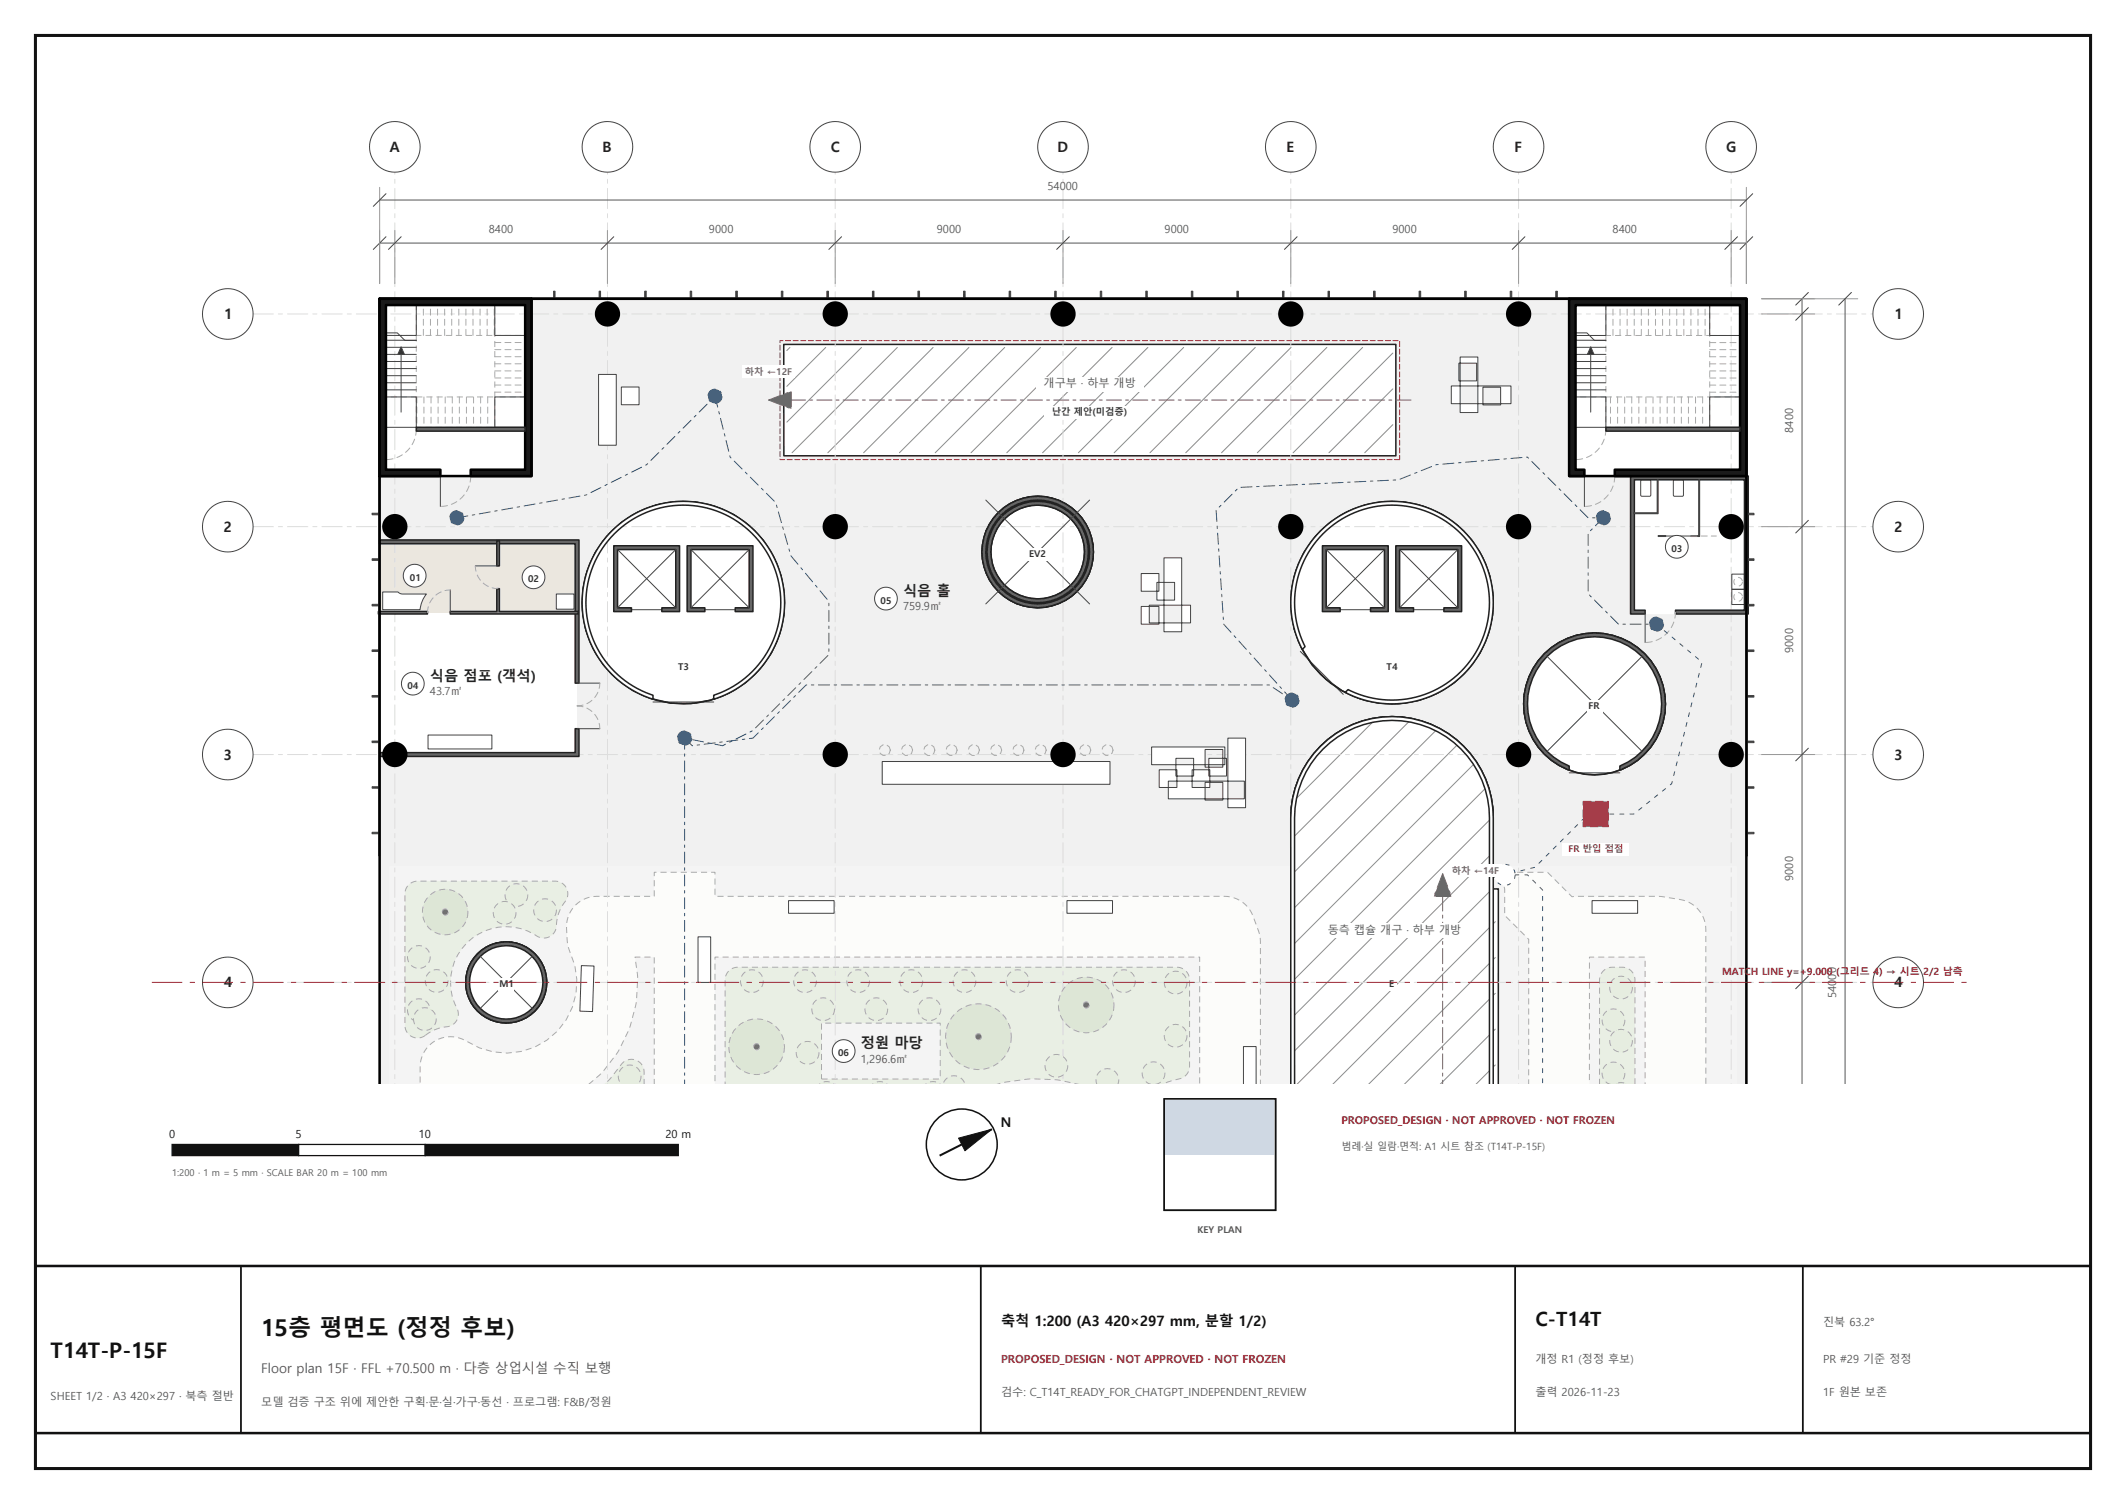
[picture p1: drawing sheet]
<svg xmlns="http://www.w3.org/2000/svg" width="420mm" height="297mm" viewBox="0 0 420 297" stroke-linecap="round" stroke-linejoin="round" font-family="sans-serif">
<path d="M7 7h406v283h-406z" fill="none" stroke="#111" stroke-width=".6"/>
<g fill="#ebe7df">
<path d="M75 107h23.4v14h-23.4z" fill-rule="evenodd"/>
<path d="M98.4 107h15.6v14h-15.6z" fill-rule="evenodd"/>
</g>
<path d="M75 121h39v28h-39z" fill-rule="evenodd" fill="#fff"/>
<path d="M105 59h205v34.9l.1 .1h12.2l-.2 .4v26.7l.4 .2h22.5v92.7h-2v-42.9l-48-.1-.1-11.5-.7-3.8-.7-1.9a20.4 20.4 0 0 0-5.8-7.8l-3.3-2.1-1.7-.9-1.9-.6-1.9-.5-2-.3-1.9-.1-3.9 .4-1.9 .5a20.7 20.7 0 0 0-8.3 5l-2.5 3a19.8 19.8 0 0 0-3.4 11.1v32.5v-22.9l-.1-.1h-177.8l-.1 .1v42.9h-2v-120h30zM301 139a14 14 0 0 0 28 0 14 14 0 0 0-28 0zM259.8 106l-2.2 3.2a20 20 0 0 0 1.7 22.2l2.7 2.8a19.4 19.4 0 0 0 6.8 3.8l3.8 .9 3.9 .1 3.9-.7a22.3 22.3 0 0 0 9.8-6.3 19.9 19.9 0 0 0 2.6-22 22 22 0 0 0-8-8.4 20 20 0 0 0-15.2-1.8 19.2 19.2 0 0 0-6.9 3.5zM154.9 68.1v21.8l.1 .1h120.6l.2-.1v-21.8l-.2-.1zM194 109a11 11 0 0 0 22 0 11 11 0 0 0-22 0zM119.9 105.9l-.1 .1a19.9 19.9 0 0 0-3.8 6.8 19.6 19.6 0 0 0-.9 7.7 19.9 19.9 0 0 0 6.9 13.7 20.1 20.1 0 0 0 18.4 4.1 22.3 22.3 0 0 0 9.8-6.3 20.1 20.1 0 0 0 4.1-18.4l-1.4-3.6a19.9 19.9 0 0 0-8.1-8.4 19.6 19.6 0 0 0-7.4-2.4l-3.9-.1a20.5 20.5 0 0 0-7.5 2.1l-1.7 1a10.3 10.3 0 0 0-3 2.4zM75.1 107l-.1 42h39v-41.9z" fill-rule="evenodd" fill="#f1f1f1"/>
<path d="M77 171h178v43h41v-38.3l-.1-.2h-.9v-4.5h48v43h-268h30h-28zM252.6 214h44.8zM233 214h14zM194 214h22zM194 214h22zM112.6 214h44.8zM92 194a8 8 0 0 0 16 0 8 8 0 0 0-16 0z" fill-rule="evenodd" fill="#f4f4f4"/>
<path d="M84.7 206.5a6 6 0 0 1 7.1-1.1 14.1 14.1 0 0 0 17.3-.9 14.1 14.1 0 0 0 3.3-17 11.2 11.2 0 0 1-.5-4.2 6 6 0 0 1 6-6.3h11.3v-4.7h12v4.7h101.3a6 6 0 0 1 5 3.9l1.3 3.4 .2 1.1v28.6h-61h127.9h-232.9v-3.3a6 6 0 0 1 1.7-4.2zM109.7 214h53.7zM95 214h34.2v-25h-3.8a25.9 25.9 0 0 1-6.9 23.3l-3.1 1.7zM141.2 189v25h-1.2h35.4h-52.4h114v-25zM214 214h83zM95 214h1.5zM296.3 172.3h9.4l4.9 4.8 17-.1 4.4 .6a6 6 0 0 1 5 6v30.4h-42.5h7.5v-28.5l-4.7-4.7-.1-5.3-.3-.8-.6-.4zM314 189v25h-6.1h17.1v-25z" fill-rule="evenodd" fill="#fcfcfa" stroke="#aaa" stroke-width=".2" stroke-dasharray="1.2 .8" stroke-linecap="butt"/>
<g fill="#e9efe4" stroke="#aaa" stroke-width=".2" stroke-dasharray="1.2 .8" stroke-linecap="butt">
<path d="M80.7 174.7a2.5 2.5 0 0 1 1.8-.7h27.4a2.56 2.56 0 0 1 2.2 1.8 2.56 2.56 0 0 1-.8 2.7l-.9 1.8-.4 1.5a3.3 3.3 0 0 1-1.4 3.2 2.69 2.69 0 0 1-3-.5l-1.4-.6-1.4-.6-1.6-.2h-2.4l-2.9 .7-1.4 .7-1.4 .9-1 1-1.6 2-.6 1.3-.5 1.5-.3 1.6v2.4l.2 1.6 .6 1.5a2.84 2.84 0 0 1-.3 3.9l-.9 .5-2.2 .4-1.9 .9a2.6 2.6 0 0 1-2.8 .9 2.6 2.6 0 0 1-1.8-2.4v-26l.2-1z" fill-rule="evenodd"/>
<path d="M316.7 191.7a2.51 2.51 0 0 1 1.8-.7h2a2.5 2.5 0 0 1 2.5 2.5v20.5h-12.4h5.4v-20.5a2.51 2.51 0 0 1 .7-1.8z" fill-rule="evenodd"/>
</g>
<path d="M144 191.7a2.5 2.5 0 0 1 1.7-.7h86.8a2.5 2.5 0 0 1 2.5 2.5v16.4a2.65 2.65 0 0 1-1.9 3.1l-3.2 1h-3.5h-12.9l-4.7-.8-4.7-.1-5.2 .6-1.4 .3h-3.7h-50.6v-20.5a2.51 2.51 0 0 1 .8-1.8zM162.3 202v11.1h23.4v-11.1z" fill-rule="evenodd" fill="#e9efe4"/>
<path d="M143.2 214v-20.5a2.5 2.5 0 0 1 2.5-2.5h86.8a2.5 2.5 0 0 1 2.5 2.5v16.4a2.65 2.65 0 0 1-1.9 3.1l-2.3 .6-1 .4M162.3 213.1h23.4v-11.1h-23.4v11.1M212.7 214l-3.9-.8-4.7-.1-5.3 .6-1.6 .3" fill="none" stroke="#aaa" stroke-width=".2" stroke-dasharray="1.2 .8" stroke-linecap="butt"/>
<path d="M97 214h19.7l3-.2 1.1-1.1 2-2.5a2.5 2.5 0 0 1 2.8-.9 2.5 2.5 0 0 1 1.6 2.4v2.3z" fill-rule="evenodd" fill="#e9efe4" stroke="#aaa" stroke-width=".2" stroke-dasharray="1.2 .8" stroke-linecap="butt"/>
<g fill="none" stroke="#222" stroke-width=".3">
<path d="M154.8 68h121v22h-120.9zM119.8 106l2.9-2.7a20 20 0 0 1 30.1 6.7 22.1 22.1 0 0 1 2 11.4 22.3 22.3 0 0 1-4.6 10.6l-2.9 2.8a20.1 20.1 0 0 1-10.8 4.1 20.8 20.8 0 0 1-17.3-7.6l-2-3.3a20 20 0 0 1 .4-18.8zM259.8 106a22.3 22.3 0 0 1 9.8-6.3 20.8 20.8 0 0 1 18.5 4.1 20.8 20.8 0 0 1 6.8 17.6 22.4 22.4 0 0 1-4.7 10.6 20.7 20.7 0 0 1-17.6 6.9 20.1 20.1 0 0 1-10.6-4.7 20.7 20.7 0 0 1-6.8-17.6 22.4 22.4 0 0 1 4.6-10.6zM255 214v-52.5a20 20 0 0 1 20-20 20 20 0 0 1 20 20v14h1v38.5"/>
<circle cx="205" cy="109" r="11"/>
<circle cx="315" cy="139" r="14"/>
<circle cx="100" cy="194" r="8"/>
</g>
<g fill="none" stroke="#8c8c8c" stroke-width=".2">
<path d="M156.1 68.6l-.7 .6M163.1 68.6l-7.7 7.7M170.2 68.6l-14.8 14.8M177.3 68.6l-20.8 20.8M184.3 68.6l-20.8 20.8M191.4 68.6l-20.8 20.8M198.5 68.6l-20.8 20.8M205.6 68.6l-20.8 20.8M212.6 68.6l-20.8 20.8M219.7 68.6l-20.8 20.8M226.8 68.6l-20.8 20.8M233.8 68.6l-20.8 20.8"/>
<path d="M240.9 68.6l-20.8 20.8M248 68.6l-20.8 20.8M255.1 68.6l-20.8 20.8M262.1 68.6l-20.8 20.8M269.2 68.6l-20.8 20.8M275.2 76.8l-12.7 12.6M275.2 69.7l-19.7 19.7M275.2 83.9l-5.6 5.5M271.3 142.5l-15.3 15.3M278.4 142.4l-22.8 22.9M283.7 144.2l-28.1 28.1M287.9 147.1l-32.3 32.3"/>
<path d="M291.2 150.9l-35.6 35.6M293.5 155.6l-37.9 37.9M294.4 168.9l-38.8 38.8M294.4 161.8l-38.8 38.8M294.5 175.9l-38.2 38.1M295.4 196.2l-17.9 17.8M295.4 189.1l-25 24.9M295.4 182l-32 32M295.4 210.3l-3.7 3.7M295.4 203.2l-10.8 10.8"/>
</g>
<path d="M50 62h320M50 104h320M50 149h320M50 194h320M78 214v-180M120 214v-180M165 214v-180M210 214v-180M255 214v-180M300 214v-180M342 214v-180" fill="none" stroke="#dcdcdc" stroke-width=".2" stroke-dasharray="4 1 .8 1"/>
<g fill="#fff" stroke="#444" stroke-width=".2">
<path d="M75.6 116.9h3l.8 .4h4.8l-.1 .2a5.9 5.9 0 0 0-1.1 2.9h-7.4z" fill-rule="evenodd"/>
<path d="M109.9 117.3h3.5v3h-3.5z" fill-rule="evenodd"/>
<path d="M84.6 145.2h12.6v2.7h-12.6z" fill-rule="evenodd"/>
<path d="M118.2 73.9v14h3.5v-14zM122.8 76.4v3.5h3.5v-3.5zM227 119.5v3.5h8.2v-3.5zM228.5 115v3.5h3.5v-3.5zM229.9 110.2v14.6h3.5v-14.6zM225.4 119.8v3.5h3.5v-3.5zM225.4 113.3v3.5h3.5v-3.5zM230.8 154.2v3.5h15v-3.5zM232.3 149.7v3.6h3.5v-3.6zM238.8 149.7v3.6h3.5v-3.6zM227.5 147.5v3.5h14.5v-3.5zM229 152v3.5h3.5v-3.5zM235.5 152v3.5h3.5v-3.5zM242.6 145.8v13.7h3.5v-13.7zM238.1 154.5v3.5h3.5v-3.5zM238.1 148v3.5h3.5v-3.5zM174.3 150.4v4.5h45v-4.5zM286.7 76.2v3.5h11.8v-3.5zM288.2 71.7v3.5h3.5v-3.5zM288.5 70.5v11h3.5v-11zM293 76.5v3.5h3.5v-3.5z" fill-rule="evenodd"/>
</g>
<path d="M175.9 148.1l-.2-.6-.6-.4h-.7l-.5 .4-.2 .6 .2 .7 .5 .4h.7l.6-.4 .2-.7M180.3 148.1l-.2-.6-.6-.4h-.7l-.5 .4-.2 .6 .2 .7 .5 .4h.7l.6-.4 .2-.7M184.7 148.1l-.2-.6-.6-.4h-.7l-.5 .4-.2 .6 .2 .7 .5 .4h.7l.6-.4 .2-.7M189.1 148.1l-.2-.6-.6-.4h-.7l-.5 .4-.2 .6 .2 .7 .5 .4h.7l.6-.4 .2-.7M193.5 148.1l-.2-.6-.6-.4h-.7l-.5 .4-.2 .6 .2 .7 .5 .4h.7l.6-.4 .2-.7M197.9 148.1l-.2-.6-.6-.4h-.7l-.5 .4-.2 .6 .2 .7 .5 .4h.7l.6-.4 .2-.7M202.3 148.1l-.2-.6-.6-.4h-.7l-.5 .4-.2 .6 .2 .7 .5 .4h.7l.6-.4 .2-.7M206.7 148.1l-.2-.6-.6-.4h-.7l-.5 .4-.2 .6 .2 .7 .5 .4h.7l.6-.4 .2-.7M211.1 148.1l-.2-.6-.6-.4h-.7l-.5 .4-.2 .6 .2 .7 .5 .4h.7l.6-.4 .2-.7M215.5 148.1l-.2-.6-.6-.4h-.7l-.5 .4-.2 .6 .2 .7 .5 .4h.7l.6-.4 .2-.7M219.9 148.1l-.2-.6-.6-.4h-.7l-.5 .4-.2 .6 .2 .7 .5 .4h.7l.6-.4 .2-.7" fill="none" stroke="#aaa" stroke-width=".2" stroke-dasharray="1.2 .8"/>
<circle cx="87.9" cy="180.1" r="4.5" fill="#dde6d6" stroke="#aaa" stroke-width=".2" stroke-dasharray="1.2 .8" stroke-linecap="butt"/>
<circle cx="87.9" cy="180.1" r=".6" fill="#777" stroke="#aaa" stroke-width=".2" stroke-dasharray="1.2 .8" stroke-linecap="butt"/>
<circle cx="149.5" cy="206.7" r="5.5" fill="#dde6d6" stroke="#aaa" stroke-width=".2" stroke-dasharray="1.2 .8" stroke-linecap="butt"/>
<circle cx="149.5" cy="206.7" r=".6" fill="#777" stroke="#aaa" stroke-width=".2" stroke-dasharray="1.2 .8" stroke-linecap="butt"/>
<circle cx="214.6" cy="198.5" r="5.5" fill="#dde6d6" stroke="#aaa" stroke-width=".2" stroke-dasharray="1.2 .8" stroke-linecap="butt"/>
<circle cx="214.6" cy="198.5" r=".6" fill="#777" stroke="#aaa" stroke-width=".2" stroke-dasharray="1.2 .8" stroke-linecap="butt"/>
<circle cx="193.3" cy="204.7" r="6.5" fill="#dde6d6" stroke="#aaa" stroke-width=".2" stroke-dasharray="1.2 .8" stroke-linecap="butt"/>
<circle cx="193.3" cy="204.7" r=".6" fill="#777" stroke="#aaa" stroke-width=".2" stroke-dasharray="1.2 .8" stroke-linecap="butt"/>
<g fill="#e6ede0" stroke="#aaa" stroke-width=".2" stroke-dasharray="1.2 .8" stroke-linecap="butt">
<circle cx="82.7" cy="199.5" r="2.25"/>
<circle cx="82.7" cy="189" r="2.25"/>
<circle cx="102" cy="176.8" r="2.25"/>
<circle cx="107.7" cy="179.7" r="2.25"/>
<circle cx="99.7" cy="180.3" r="2.25"/>
<circle cx="86.3" cy="193.7" r="2.25"/>
<circle cx="83.9" cy="201.2" r="2.25"/>
</g>
<path d="M317.2 210.4a2.24 2.24 0 0 1 3.4 .3 2.24 2.24 0 0 1-1 3.3h-.4a2.15 2.15 0 0 1-2.5-1 2.15 2.15 0 0 1 .5-2.6z" fill-rule="evenodd" fill="#e6ede0"/>
<path d="M317.9 214a2.25 2.25 0 0 1-.4-3.9 2.25 2.25 0 0 1 3.5 1.9M321 212a2.24 2.24 0 0 1-1.4 2" fill="none" stroke="#aaa" stroke-width=".2" stroke-dasharray="1.2 .8" stroke-linecap="butt"/>
<g fill="#e6ede0" stroke="#aaa" stroke-width=".2" stroke-dasharray="1.2 .8" stroke-linecap="butt">
<path d="M318 214l1.4-.1a2.64 2.64 0 0 1 2.1 .1h1z" fill-rule="evenodd"/>
<path d="M226.3 210.3a2.21 2.21 0 0 1 3.5 .5 2.21 2.21 0 0 1-1.5 3.2 2.18 2.18 0 0 1-2.4-1 2.18 2.18 0 0 1 .4-2.7z" fill-rule="evenodd"/>
<path d="M217.2 211.7a2.23 2.23 0 0 1 2.8-.3 2.23 2.23 0 0 1 .8 2.6h-4.1a2.15 2.15 0 0 1 .5-2.3z" fill-rule="evenodd"/>
<path d="M186.9 213.1a2.35 2.35 0 0 1 3.8 .9h-4.5z" fill-rule="evenodd"/>
<path d="M161.1 214h.6a2.91 2.91 0 0 1 3.2 0h.7z" fill-rule="evenodd"/>
<path d="M171.6 214h.6a2.9 2.9 0 0 1 3.2 0h.7z" fill-rule="evenodd"/>
<circle cx="318.7" cy="201.5" r="2.25"/>
<circle cx="320.2" cy="195" r="2.25"/>
<circle cx="320.2" cy="205.5" r="2.25"/>
<circle cx="148.5" cy="193.8" r="2.25"/>
<circle cx="159" cy="193.8" r="2.25"/>
<circle cx="169.5" cy="193.8" r="2.25"/>
<circle cx="180" cy="193.7" r="2.25"/>
<circle cx="190.5" cy="193.8" r="2.25"/>
<circle cx="201" cy="193.7" r="2.25"/>
<circle cx="222" cy="193.7" r="2.25"/>
<circle cx="232.2" cy="194" r="2.25"/>
<circle cx="232.3" cy="204.5" r="2.25"/>
<circle cx="208.7" cy="210.5" r="2.25"/>
<circle cx="183.6" cy="199.3" r="2.25"/>
<circle cx="173.1" cy="199.3" r="2.25"/>
<circle cx="162.6" cy="199.3" r="2.25"/>
<circle cx="159.5" cy="207.9" r="2.25"/>
</g>
<path d="M182.1 214h.6a2.9 2.9 0 0 1 3.2 0h.7z" fill-rule="evenodd" fill="#e6ede0"/>
<path d="M182.9 214a2.2 2.2 0 0 1 2.8 0" fill="none" stroke="#aaa" stroke-width=".2" stroke-dasharray="1.2 .8" stroke-linecap="butt"/>
<path d="M122.8 211a2.21 2.21 0 0 1 3.1-.1 2.21 2.21 0 0 1 .1 3.1h-2.5a1.18 1.18 0 0 1-1.4-1.4 2.25 2.25 0 0 1 .7-1.6z" fill-rule="evenodd" fill="#e6ede0"/>
<path d="M122.7 214a2.25 2.25 0 0 1 .9-3.5 2.25 2.25 0 0 1 3 2.1M126.6 212.6a2.18 2.18 0 0 1-.5 1.4" fill="none" stroke="#aaa" stroke-width=".2" stroke-dasharray="1.2 .8" stroke-linecap="butt"/>
<g fill="#fff" stroke="#444" stroke-width=".2">
<path d="M137.9 185h2.5v9h-2.5z" fill-rule="evenodd"/>
<path d="M114.9 190.7l2.5 .1-.3 9-2.5-.1z" fill-rule="evenodd"/>
<path d="M155.8 177.9h9v2.5h-9z" fill-rule="evenodd"/>
<path d="M210.8 177.8h9v2.5h-9z" fill-rule="evenodd"/>
<path d="M245.7 206.7h2.5v7.3h-2.5z" fill-rule="evenodd"/>
<path d="M314.5 177.9h9v2.5h-9z" fill-rule="evenodd"/>
</g>
<g fill="none" stroke="#444" stroke-width=".2">
<path d="M76.2 78.4h6v6h-6zM76.2 60.2h6v6h-6zM76.2 65.7h2.3l1.5 1.5h2.2M76.2 77h6M76.2 75.6h6M76.2 74.2h6M76.2 72.8h6M76.2 71.4h6M76.2 70h6M76.2 68.6h6M76.2 67.2h6M79.2 70v11.4"/>
<path d="M97.7 60.2h6v6h-6zM97.7 78.4h6v6h-6zM324.2 94.8l1.7-.1 .2 .2v2.8l-.1 .3h-1.6l-.2-.1zM330.6 94.8l1.7-.1 .2 .2 .1 2.9-.2 .2h-1.6l-.2-.1zM342.1 116.4h2.5v3h-2.5zM342.1 113.4h2.5v3h-2.5z"/>
</g>
<g fill="none" stroke="#aaa" stroke-width=".2" stroke-dasharray="1.2 .8" stroke-linecap="butt">
<path d="M76.2 66.2h6v12.2h-6zM82.2 60.2h15.5v6h-15.5zM82.2 78.4h15.5v6h-15.5zM97.7 66.2h6v12.2h-6z"/>
<circle cx="343.4" cy="117.9" r=".85"/>
<circle cx="343.4" cy="114.9" r=".85"/>
</g>
<g fill="none" stroke="#aaa" stroke-width=".2" stroke-dasharray="1.2 .8">
<path d="M82.4 78.4v6M83.6 66.2v-6M83.8 78.4v6M85 66.2v-6M85.2 78.4v6M86.4 66.2v-6M86.6 78.4v6M87.8 66.2v-6M88 78.4v6M89.2 66.2v-6M89.4 78.4v6M90.6 66.2v-6"/>
<path d="M90.7 78.4v6M92 66.2v-6M92.1 78.4v6M93.4 66.2v-6M93.5 78.4v6M94.8 66.2v-6M94.9 78.4v6M96.2 66.2v-6M96.3 78.4v6M97.6 66.2v-6M97.7 67.6h6M97.7 69h6"/>
<path d="M97.7 70.4h6M97.7 71.8h6M97.7 73.2h6M97.7 74.6h6M97.7 76h6M97.7 77.4h6"/>
</g>
<path d="M79.2 68.5l.7 1.5h-1.3z" fill="#333" stroke="#444" stroke-width=".2"/>
<path d="M311.3 66.3h6v12.1h-6zM317.3 60.3h20.5v6h-20.5zM317.3 78.4h20.5v6h-20.5zM337.8 66.3h6v12.1h-6z" fill="none" stroke="#aaa" stroke-width=".2" stroke-dasharray="1.2 .8" stroke-linecap="butt"/>
<g fill="none" stroke="#444" stroke-width=".2">
<path d="M311.3 78.4h6v6h-6zM311.3 60.3h6v6h-6zM311.3 65.7h2.2l1.5 1.5h2.3M311.3 77h6M311.3 75.6h6M311.3 74.2h6M311.3 72.8h6M311.3 71.4h6M311.3 70h6M311.3 68.6h6M311.3 67.2h6M314.3 70v11.4"/>
<path d="M337.8 60.3h6v6h-6zM337.8 78.4h6v6h-6z"/>
</g>
<g fill="none" stroke="#aaa" stroke-width=".2" stroke-dasharray="1.2 .8">
<path d="M318.2 78.4v6M318.7 66.3v-6M319.6 78.4v6M320 66.3v-6M321 78.4v6M321.4 66.3v-6M322.4 78.4v6M322.8 66.3v-6M323.8 78.4v6M324.2 66.3v-6M325.2 78.4v6M325.6 66.3v-6"/>
<path d="M326.6 78.4v6M327 66.3v-6M328 78.4v6M328.4 66.3v-6M329.4 78.4v6M329.9 66.3v-6M330.8 78.4v6M331.3 66.3v-6M332.2 78.4v6M332.7 66.3v-6M333.6 78.4v6M334.1 66.3v-6"/>
<path d="M335 78.4v6M335.5 66.3v-6M336.4 78.4v6M336.9 66.3v-6M337.8 67.7h6M337.8 69h6M337.8 70.4h6M337.8 71.8h6M337.8 73.2h6M337.8 74.6h6M337.8 76h6M337.8 77.4h6"/>
</g>
<path d="M314.3 68.5l.6 1.5h-1.3z" fill="#333" stroke="#444" stroke-width=".2"/>
<path d="M75 106.6h39.4v28.3h-.8v-27.5h-38.6zM75 148.6h38.6v-4.7h.8v5.5h-39.4z" fill-rule="evenodd" fill="#666" stroke="#222" stroke-width=".3"/>
<path d="M74.8 120.8h9.7v.4h-9.7zM88.9 120.8h9.2v-4.6h.5v4.6h15.7v.4h-25.4zM98.1 106.7h.5v5.1h-.5z" fill-rule="evenodd" fill="#808080" stroke="#222" stroke-width=".3"/>
<path d="M322.1 94h23.3v27.2h-14.4v-.7h13.6v-25.8h-21.7v25.8h2.1v.7h-2.9z" fill-rule="evenodd" fill="#666" stroke="#222" stroke-width=".3"/>
<g fill="#888" stroke="#444" stroke-width=".2">
<path d="M327.4 94.7h.2v6.7h-.2z" fill-rule="evenodd"/>
<path d="M322.9 101.3h4.5v.1h-4.5z" fill-rule="evenodd"/>
<path d="M335.6 94.7h.2v11.3h-.2z" fill-rule="evenodd"/>
<path d="M327.6 105.8h1.5v.2h-1.5z" fill-rule="evenodd"/>
<path d="M334.1 105.8h1.5v.2h-1.5z" fill-rule="evenodd"/>
</g>
<g fill="none" stroke="#444" stroke-width=".2">
<path d="M105 58.8h205v.2h-153.7h-51.3zM74.8 94h.2v75h-.1zM76.2 84.8v6M87 94v6M311.3 84.8v6M313 94v6M345 94h.2v75h-.2zM88.9 116.5v4.5M93.9 111.8h4.5M329.1 105.8h5M114 134.9h4.5M124.7 120.4h6"/>
<path d="M129 138.6h12M139.2 120.4h6M256.9 128.6l8.5 8.5M264.8 120.4h5.9M279.2 120.4h6M325 120.9v6M114 143.9h4.5M310 152.6h10"/>
</g>
<path d="M82.2 84.8a6 6 0 0 1-6 6M93 94a6 6 0 0 1-6 6M317.3 84.8a6 6 0 0 1-6 6M319 94a6 6 0 0 1-6 6M98.4 116.2a4.5 4.5 0 0 1-4.5-4.4M334.1 105.8h5M84.5 121a4.5 4.5 0 0 1 4.4-4.5M114 139.4a4.5 4.5 0 0 0 4.5-4.5M114 139.4a4.5 4.5 0 0 1 4.5 4.5M331 120.9a6 6 0 0 1-6 6" fill="none" stroke="#aaa" stroke-width=".2" stroke-dasharray="1.2 .8"/>
<path d="M73.5 164.4l1.3-.1v.3h-1.3zM73.5 155.4h1.3v.3l-1.3-.1zM73.5 146.3h1.3v.4l-1.3-.1zM73.5 137.3h1.3v.4h-1.3zM73.5 128.3h1.3v.4h-1.3zM73.5 119.3h1.3v.3l-1.3 .1zM73.5 110.3h1.3v.4h-1.3zM73.5 101.4l1.3-.1v.4h-1.3zM154.4 57.5h.3v1.3h-.3zM199.4 57.5h.3v1.3h-.4zM109.4 57.5h.3l-.1 1.3h-.2zM136.4 57.5h.2v1.3h-.2zM190.4 57.5h.3v1.3h-.4zM145.4 57.5h.3v1.3h-.3zM163.4 57.5h.3v1.3h-.4zM181.3 57.5h.4v1.3h-.4zM208.4 57.5h.3v1.3h-.3zM172.4 57.5h.3v1.3h-.4zM118.4 57.5h.2v1.3h-.2zM127.4 57.5h.3l-.1 1.3h-.2zM345.2 164.4h1.3v.3h-1.3zM345.2 155.4h1.3v.3h-1.3zM345.2 146.3l1.3 .1v.3h-1.3zM345.2 137.4l1.3-.1v.4h-1.3zM345.2 128.4l1.3-.1v.4h-1.3zM345.2 119.4l1.3-.1v.4h-1.3zM345.2 110.4l1.3-.1v.4h-1.3zM345.2 101.4h1.3v.3l-1.3-.1zM298.3 57.5h.4v1.3h-.3zM244.4 57.5h.2l.1 1.3h-.3zM253.4 57.5h.3l-.1 1.3h-.2zM262.4 57.5h.3l-.1 1.3h-.2zM289.3 57.5h.4v1.3h-.3zM307.3 57.5h.4v1.3h-.4zM235.4 57.5h.2l.1 1.3h-.3zM280.3 57.5h.4v1.3h-.3zM226.4 57.5h.2l.1 1.3h-.3zM271.3 57.5h.4v1.3h-.3zM217.4 57.5h.2l.1 1.3h-.3z" fill-rule="evenodd" fill="#333" stroke="#444" stroke-width=".2"/>
<g fill="none" stroke="#222" stroke-width=".3">
<path d="M255 214v-46.7a36.7 36.7 0 0 1 .4-9.5 20 20 0 0 1 21.5-16.2 20 20 0 0 1 18.1 19.9v52.5"/>
<circle cx="135" cy="119" r="20"/>
<circle cx="205" cy="109" r="9.3"/>
<circle cx="205" cy="109" r="11"/>
<circle cx="275" cy="119" r="20"/>
<circle cx="315" cy="139" r="14"/>
<circle cx="100" cy="194" r="8"/>
</g>
<path d="M305.1 129.1a14 14 0 0 1 21.6 2.3 14 14 0 0 1-6.7 20.7v-.8l1.6-.8 1.5-1 1.3-1.2a13.2 13.2 0 0 0-1.4-19.8 13.2 13.2 0 0 0-19.5 3.9 13.2 13.2 0 0 0 6.5 18.9v.8a14 14 0 0 1-4.9-23z" fill-rule="evenodd" fill="#666" stroke="#222" stroke-width=".3"/>
<path d="M305.6 129.6l18.8 18.8M324.4 129.6l-18.8 18.8" fill="none" stroke="#444" stroke-width=".2"/>
<path d="M92 194a8 8 0 0 1 16 0 8 8 0 0 1-16 0zM92.7 194a7.3 7.3 0 0 0 14.6 0 7.3 7.3 0 0 0-14.6 0z" fill-rule="evenodd" fill="#666" stroke="#222" stroke-width=".3"/>
<path d="M94.9 188.9l10.2 10.2M105.1 188.9l-10.2 10.2" fill="none" stroke="#444" stroke-width=".2"/>
<path d="M120.9 104.9a20 20 0 0 1 31.2 3.7 20 20 0 0 1-11.1 29.5v-.8a19.2 19.2 0 0 0 9.6-29.6 19.2 19.2 0 0 0-31.2 0 19.2 19.2 0 0 0 9.6 29.6v.8a20 20 0 0 1-8.1-33.2z" fill-rule="evenodd" fill="#fff" stroke="#222" stroke-width=".3"/>
<path d="M121.2 107.8h13v13h-3.5v-.8h2.8v-11.5h-11.5v11.5h2.7v.8h-3.5z" fill-rule="evenodd" fill="#666" stroke="#222" stroke-width=".3"/>
<path d="M122 108.5l11.5 11.5M133.5 108.5l-11.5 11.5" fill="none" stroke="#444" stroke-width=".2"/>
<path d="M135.8 107.8h12.9v13h-3.5v-.8h2.8v-11.5h-11.5v11.5h2.7v.8h-3.4z" fill-rule="evenodd" fill="#666" stroke="#222" stroke-width=".3"/>
<path d="M136.5 108.5l11.5 11.5M148 108.5l-11.5 11.5" fill="none" stroke="#444" stroke-width=".2"/>
<path d="M260.9 104.9a20 20 0 0 1 26.7-1.4 20 20 0 0 1 4.1 26.5 20 20 0 0 1-25.9 6.7l.5-.5a19.2 19.2 0 0 0 27.7-14.2 19.2 19.2 0 0 0-22-22 19.2 19.2 0 0 0-14.2 27.7l-.5 .5a20 20 0 0 1 3.6-23.3z" fill-rule="evenodd" fill="#fff" stroke="#222" stroke-width=".3"/>
<path d="M261.2 107.8h13.1v13h-3.6v-.8h2.8v-11.5h-11.5v11.5h2.8v.8h-3.6z" fill-rule="evenodd" fill="#666" stroke="#222" stroke-width=".3"/>
<path d="M262 108.5l11.5 11.5M273.5 108.5l-11.5 11.5" fill="none" stroke="#444" stroke-width=".2"/>
<path d="M275.7 107.8h13.1v13h-3.6v-.8h2.8v-11.5h-11.5v11.5h2.7v.8h-3.5z" fill-rule="evenodd" fill="#666" stroke="#222" stroke-width=".3"/>
<path d="M276.5 108.5l11.5 11.5M288 108.5l-11.5 11.5" fill="none" stroke="#444" stroke-width=".2"/>
<path d="M260.9 147.4a20 20 0 0 1 21.8-4.4 20 20 0 0 1 12.3 18.5v52.5h-40v-46.7a36.7 36.7 0 0 1 .4-9.5 20 20 0 0 1 5.5-10.4zM261.4 147.9a19.3 19.3 0 0 0-5.7 13.6l.1 52.5h38.4v-52.5a19.2 19.2 0 0 0-11.8-17.8 19.2 19.2 0 0 0-21 4.2z" fill-rule="evenodd" fill="#fff"/>
<path d="M255 214v-46.7a36.7 36.7 0 0 1 .4-9.5 20 20 0 0 1 21.5-16.2 20 20 0 0 1 18.1 19.9v52.5M255.8 214l-.1-52.5a19.3 19.3 0 0 1 19.3-19.2 19.3 19.3 0 0 1 19.2 19.2v52.5" fill="none" stroke="#222" stroke-width=".3"/>
<path d="M194 109a11 11 0 0 1 22 0 11 11 0 0 1-22 0zM194.8 109a10.2 10.2 0 0 0 20.4 0 10.2 10.2 0 0 0-20.4 0zM195 109a10 10 0 0 1 20 0 10 10 0 0 1-20 0zM195.8 109a9.2 9.2 0 0 0 18.4 0 9.2 9.2 0 0 0-18.4 0z" fill-rule="evenodd" fill="#666" stroke="#222" stroke-width=".3"/>
<path d="M194.7 98.8l20.6 20.5M215.3 98.8l-20.6 20.5" fill="none" stroke="#444" stroke-width=".2"/>
<path d="M75 59h30v35h-30zM310 59h35v35h-35z" fill="none" stroke="#000" stroke-width=".5"/>
<path d="M75 59h30v35h-12v-1.2h10.7v-32.6h-27.5v32.6h10.8v1.2h-12z" fill-rule="evenodd" fill="#1a1a1a" stroke="#000" stroke-width=".5"/>
<path d="M82.2 84.4h21.5v.7h-21.5z" fill-rule="evenodd" fill="#666" stroke="#222" stroke-width=".3"/>
<path d="M310 59h35v35h-26v-1.2h24.8v-32.5h-32.5v32.5h1.7v1.2h-3z" fill-rule="evenodd" fill="#1a1a1a" stroke="#000" stroke-width=".5"/>
<path d="M317.3 84.4h26.5v.7h-26.5z" fill-rule="evenodd" fill="#666" stroke="#222" stroke-width=".3"/>
<path d="M75 214v-155h270v155" fill="none" stroke="#000" stroke-width=".5"/>
<g fill="#000" stroke="#000" stroke-width=".5">
<circle cx="120" cy="62" r="2.25"/>
<circle cx="165" cy="62" r="2.25"/>
<circle cx="210" cy="62" r="2.25"/>
<circle cx="255" cy="62" r="2.25"/>
<circle cx="300" cy="62" r="2.25"/>
<circle cx="78" cy="104" r="2.25"/>
<circle cx="165" cy="104" r="2.25"/>
<circle cx="255" cy="104" r="2.25"/>
<circle cx="300" cy="104" r="2.25"/>
<circle cx="342" cy="104" r="2.25"/>
<circle cx="78" cy="149" r="2.25"/>
<circle cx="165" cy="149" r="2.25"/>
<circle cx="210" cy="149" r="2.25"/>
<circle cx="300" cy="149" r="2.25"/>
<circle cx="342" cy="149" r="2.25"/>
</g>
<path d="M276.5 90.8h-122.4v-23.5h122.4v23.5" fill="none" stroke="#b3261e" stroke-width=".2" stroke-dasharray="1 .5"/>
<path d="M141.2 78.3l3 12 9 9 3 10.5 7.5 9v10.5l-15 15-6 3-7.5-1.5M90.2 102.3l25.5-4.5 12-6 13.5-13.5M316.7 102.3l-3 3v12l6 6h7.5M255.2 138.3l-13.5-15-1.5-22.5 4.5-4.5 31.5-1.5 7.5-3 18-1.5 12 12h3M135.2 145.8l1.5 1.5 12-1.5 10.5-10.5h91.5l4.5 3M135.2 145.8v68.2" fill="none" stroke="#2f5d8a" stroke-width=".2" stroke-dasharray="2.2 .9 .5 .9"/>
<path d="M327.2 123.3l9 7.5-6 24-7.5 6h-9l-10.5 10.5-6 1.5M297.2 172.8h4.5l3 3v38.2" fill="none" stroke="#2f5d8a" stroke-width=".2" stroke-dasharray=".8 1.2"/>
<g fill="#2f5d8a" stroke="#2f5d8a" stroke-width=".2" stroke-dasharray="2.2 .9 .5 .9" stroke-linecap="butt">
<circle cx="90.3" cy="102.2" r="1.4"/>
<circle cx="316.8" cy="102.2" r="1.4"/>
<circle cx="327.2" cy="123.2" r="1.4"/>
<circle cx="135.3" cy="145.8" r="1.4"/>
<circle cx="255.3" cy="138.2" r="1.4"/>
<circle cx="141.3" cy="78.2" r="1.4"/>
</g>
<circle cx="297.3" cy="172.8" r="2.1" fill="#fff" stroke="#2f5d8a" stroke-width=".2" stroke-dasharray=".8 1.2" stroke-linecap="butt"/>
<path d="M312.7 158.2h5v5.1h-5z" fill-rule="evenodd" fill="#9a5b1e" stroke="#9a5b1e" stroke-width=".2" stroke-dasharray="1.6 .8" stroke-linecap="butt"/>
<path d="M278.8 79h-127M285 214v-41.5" fill="none" stroke="#7a3b8c" stroke-width=".2" stroke-dasharray="3 .8 .6 .8"/>
<g fill="#7a3b8c" stroke="#7a3b8c" stroke-width=".2" stroke-dasharray="3 .8 .6 .8" stroke-linecap="butt">
<path d="M151.8 79l4.5-1.7v3.5z"/>
<path d="M285 172.5l1.8 4.5h-3.5z"/>
</g>
<g fill="#fff" stroke="#444" stroke-width=".2">
<circle cx="81.9" cy="113.7" r="2.25"/>
<circle cx="105.4" cy="114" r="2.25"/>
<circle cx="331.3" cy="108" r="2.25"/>
<circle cx="81.6" cy="135" r="2.25"/>
<circle cx="175" cy="118.2" r="2.25"/>
<circle cx="166.7" cy="207.6" r="2.25"/>
</g>
<g fill="#fff">
<path d="M313.5 138.2h3v2.5h-3z"/>
<path d="M98.5 193.2h3v2.5h-3z"/>
<path d="M133.5 130.6h3v2.5h-3z"/>
<path d="M273.5 130.6h3v2.5h-3z"/>
<path d="M274.1 193.2h1.8v2.5h-1.8z"/>
<path d="M202.9 108.2h4.2v2.5h-4.2z"/>
<path d="M308.7 166.4h13.1v2.6h-13.1z"/>
<path d="M260.3 182.4h30.4v2.9h-30.4z"/>
<path d="M204.7 74.4h21.2v2.9h-21.2z"/>
<path d="M206.4 80.2h17.8v2.5h-17.8z"/>
<path d="M146.7 72.2h10.3v2.5h-10.3z"/>
<path d="M286.3 170.7h10.4v2.5h-10.4z"/>
</g>
<path d="M75 39.5h270M75 48h270M356 59v155M364.5 59v155" fill="none" stroke="#555" stroke-width=".2"/>
<g fill="none" stroke="#999" stroke-width=".2">
<path d="M75 37v19M345 37v19M78 45.5v10.5M120 45.5v10.5M165 45.5v10.5M210 45.5v10.5M255 45.5v10.5M300 45.5v10.5M342 45.5v10.5M348 59h19M348 62h10.5M348 104h10.5"/>
<path d="M348 149h10.5M348 194h10.5"/>
</g>
<g fill="none" stroke="#444" stroke-width=".2">
<path d="M76.2 38.3l-2.5 2.5M346.2 38.3l-2.4 2.5M76.2 46.8l-2.5 2.4M79.2 46.8l-2.5 2.4M121.2 46.8l-2.5 2.4M166.3 46.8l-2.6 2.4M211.3 46.8l-2.6 2.4M256.3 46.8l-2.5 2.4M301.3 46.8l-2.5 2.4M343.2 46.8l-2.4 2.4M346.2 46.8l-2.4 2.4M357.2 57.7l-2.5 2.6"/>
<path d="M365.8 57.7l-2.6 2.6M357.2 60.7l-2.5 2.6M357.2 102.8l-2.5 2.5M357.2 147.8l-2.5 2.5M357.2 192.8l-2.5 2.5"/>
</g>
<g fill="#fff" stroke="#444" stroke-width=".2">
<circle cx="78" cy="29" r="5"/>
<circle cx="120" cy="29" r="5"/>
<circle cx="165" cy="29" r="5"/>
<circle cx="210" cy="29" r="5"/>
<circle cx="255" cy="29" r="5"/>
<circle cx="300" cy="29" r="5"/>
<circle cx="342" cy="29" r="5"/>
<circle cx="45" cy="194" r="5"/>
<circle cx="375" cy="194" r="5"/>
<circle cx="45" cy="149" r="5"/>
<circle cx="375" cy="149" r="5"/>
<circle cx="45" cy="104" r="5"/>
<circle cx="375" cy="104" r="5"/>
<circle cx="45" cy="62" r="5"/>
<circle cx="375" cy="62" r="5"/>
</g>
<path d="M30 194h360" fill="none" stroke="#9b1c1c" stroke-width=".2" stroke-dasharray="6 1.5 1 1.5" stroke-linecap="butt"/>
<path d="M34 226h25v2.2h-25z" fill="#111" stroke="#111" stroke-width=".25"/>
<path d="M59 226h25v2.2h-25z" fill="#fff" stroke="#111" stroke-width=".25"/>
<path d="M84 226h50v2.2h-50z" fill="#111" stroke="#111" stroke-width=".25"/>
<circle cx="190" cy="226" r="7" fill="none" stroke="#111" stroke-width=".3"/>
<path d="M185.6 228.2l10.3-5.2z" fill="#000" stroke="#111" stroke-width=".4"/>
<path d="M189.4 224.7l6.5-1.7-5.3 4.2z" fill="#111" stroke="#111" stroke-width=".2"/>
<path d="M230 217h22v22h-22z" fill="#fff" stroke="#111" stroke-width=".3"/>
<path d="M230 217h22v11h-22z" fill="#cfd8e3"/>
<path d="M230 217h22v22h-22z" fill="none" stroke="#111" stroke-width=".3"/>
<path d="M7 250h406v33h-406z" fill="none" stroke="#111" stroke-width=".5"/>
<path d="M47.6 250v33M193.8 250v33M299.3 250v33M356.2 250v33" fill="none" stroke="#111" stroke-width=".35"/>
<text font-size="4.6" fill="#111" x="51.6" y="263.9">15층 평면도 (정정 후보)</text>
<text font-size="4.2" fill="#111" x="10" y="268.1">T14T-P-15F</text>
<text font-size="3.9" fill="#111" x="303.3" y="261.9">C-T14T</text>
<g font-size="2.8" fill="#222">
<text x="77" y="30">A</text>
<text x="119" y="30">B</text>
<text x="164.1" y="30">C</text>
<text x="208.9" y="30">D</text>
<text x="254.2" y="30">E</text>
<text x="299.2" y="30">F</text>
<text x="341" y="30">G</text>
<text x="44.3" y="63">1</text>
<text x="374.3" y="63">1</text>
<text x="44.2" y="105">2</text>
<text x="374.2" y="105">2</text>
<text x="178.4" y="117.7">식음 홀</text>
<text x="84.9" y="134.5">식음 점포 (객석)</text>
<text x="44.2" y="150">3</text>
<text x="374.2" y="150">3</text>
<text x="44.2" y="195">4</text>
<text x="374.2" y="195">4</text>
<text x="170" y="207">정원 마당</text>
</g>
<text font-size="2.8" fill="#111" x="197.8" y="261.9">축척 1:200 (A3 420×297 mm, 분할 1/2)</text>
<text font-size="2.6" fill="#111" x="197.7" y="222.6">N</text>
<text font-size="2.6" fill="#555" x="51.6" y="271.1">Floor plan 15F · FFL +70.500 m · 다층 상업시설 수직 보행</text>
<g font-size="2.2" fill="#555">
<text x="206.9" y="37.5">54000</text>
<text x="96.6" y="46">8400</text>
<text x="140.1" y="46">9000</text>
<text x="185.1" y="46">9000</text>
<text x="230.1" y="46">9000</text>
<text x="275.1" y="46">9000</text>
<text x="318.6" y="46">8400</text>
<text x="206.2" y="76.5">개구부 · 하부 개방</text>
<text x="354.2" y="85.4" transform="rotate(-90 354.2 85.4)">8400</text>
<text x="178.4" y="120.5">759.9㎡</text>
<text x="354.2" y="128.9" transform="rotate(-90 354.2 128.9)">9000</text>
<text x="84.9" y="137.3">43.7㎡</text>
<text x="354.2" y="173.9" transform="rotate(-90 354.2 173.9)">9000</text>
<text x="262.3" y="184.5">동측 캡슐 개구 · 하부 개방</text>
<text x="362.8" y="197.1" transform="rotate(-90 362.8 197.1)">54000</text>
<text x="170" y="209.8">1,296.6㎡</text>
<text x="360.2" y="261.9">진북 63.2°</text>
<text x="303.3" y="269.1">개정 R1 (정정 후보)</text>
<text x="360.2" y="269.1">PR #29 기준 정정</text>
<text x="197.8" y="275.7">검수: C_T14T_READY_FOR_CHATGPT_INDEPENDENT_REVIEW</text>
<text x="303.3" y="275.7">출력 2026-11-23</text>
<text x="360.2" y="275.7">1F 원본 보존</text>
<text x="10" y="276.4">SHEET 1/2 · A3 420×297 · 북측 절반</text>
<text x="51.6" y="277.7">모델 검증 구조 위에 제안한 구획·문·실·가구·동선 · 프로그램: F&amp;B/정원</text>
</g>
<g font-size="2.2" fill="#111">
<text x="33.4" y="224.8">0</text>
<text x="58.4" y="224.8">5</text>
<text x="82.7" y="224.8">10</text>
<text x="131.4" y="224.8">20 m</text>
</g>
<text font-size="2.2" fill="#9b1c1c" x="197.8" y="269.1">PROPOSED_DESIGN · NOT APPROVED · NOT FROZEN</text>
<text font-size="2.1" fill="#9b1c1c" x="265" y="222">PROPOSED_DESIGN · NOT APPROVED · NOT FROZEN</text>
<text font-size="2" fill="#9b1c1c" x="340.2" y="192.5">MATCH LINE y=+9.000 (그리드 4) → 시트 2/2 남측</text>
<text font-size="2" fill="#555" x="265" y="227">범례·실 일람·면적: A1 시트 참조 (T14T-P-15F)</text>
<g font-size="1.9" fill="#7a3b8c">
<text x="147.1" y="74">하차 ←12F</text>
<text x="286.8" y="172.5">하차 ←14F</text>
</g>
<g font-size="1.9" fill="#333">
<text x="207.8" y="82">난간 제안(미검증)</text>
<text x="203.3" y="110">EV2</text>
<text x="330.2" y="109">03</text>
<text x="81" y="114.7">01</text>
<text x="104.4" y="115">02</text>
<text x="174" y="119.2">05</text>
<text x="80.5" y="136">04</text>
<text x="134" y="132.4">T3</text>
<text x="273.9" y="132.4">T4</text>
<text x="313.8" y="140">FR</text>
<text x="98.7" y="195">M1</text>
<text x="274.5" y="195">E</text>
<text x="165.6" y="208.6">06</text>
</g>
<text font-size="1.9" fill="#9a5b1e" x="309.8" y="168.3">FR 반입 접점</text>
<g font-size="1.9" fill="#555">
<text x="34" y="232.2">1:200 · 1 m = 5 mm · SCALE BAR 20 m = 100 mm</text>
<text x="236.6" y="243.5">KEY PLAN</text>
</g>
</svg>
